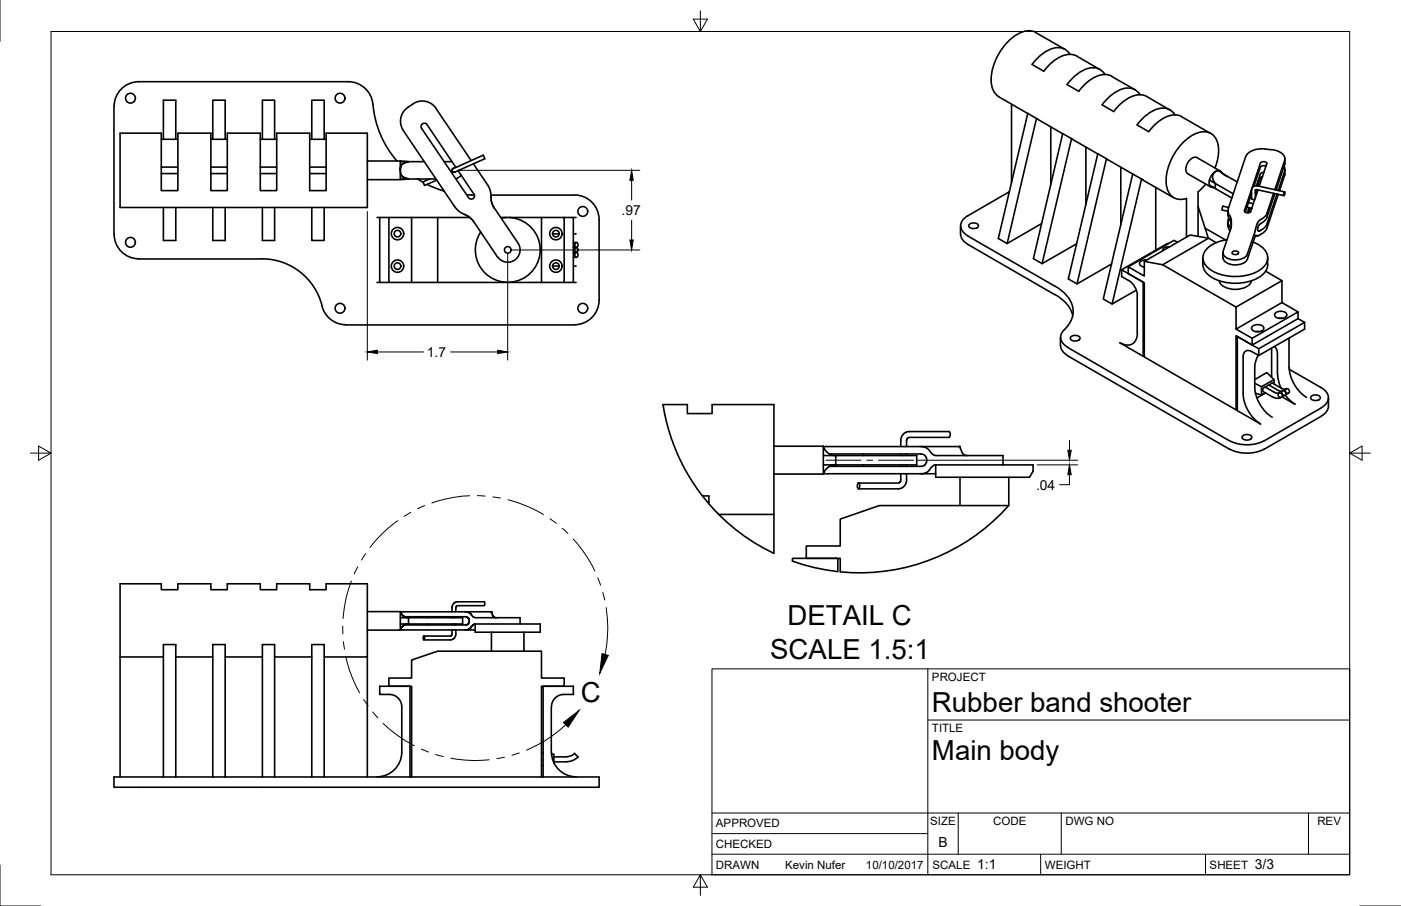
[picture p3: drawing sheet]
<svg xmlns="http://www.w3.org/2000/svg" width="432mm" height="279mm" viewBox="0 0 432 279" stroke-linecap="round" stroke-linejoin="round" font-family="sans-serif">
<!-- layer: Visible -->
<g fill="none" stroke="#000" stroke-width=".5">
<path d="M319.2 10.1l9 5.1M319.3 10a7 7 0 0 0-7.8 2.1 16.7 16.7 0 0 0-5.8 14.7 4.7 4.7 0 0 0 2.1 3l9 5.2M329.8 16.8a4.7 4.7 0 0 0-6.7-1.3l-2.9 2-2.1 2.4 3.6 2a11 11 0 0 1 8.6-5.1l1.6 .5 7.1 4.2M35.1 32.8v39.4M114.9 32.2a7.6 7.6 0 0 0-7.6-7h-64.5a7.6 7.6 0 0 0-7.6 7.6M115 32.2a30.5 30.5 0 0 0 7.3 17.4M125.6 33.2a5.9 5.9 0 0 1 6.8-1.6l1.4 1.1 .6 .7M125.7 33.2a5.1 5.1 0 0 0-1.4 7l15.9 23.6M129.9 39.6l14.5 21.4a1.02 1.02 0 0 0 1.4 .2 1.02 1.02 0 0 0 .3-1.4M130 39.6a1.02 1.02 0 0 1 .2-1.4 1.02 1.02 0 0 1 1.4 .2l8.9 13.2M134.3 33.4l10.9 16.1M311.8 32.1v24.2"/>
<path d="M316.8 35l-9.1 38.6 2.7 1.5 10.6-6.2M316.8 35l2.6 1.6-9 38.5M319.5 36.5l.5 .4M319.9 36.9l7.6 4.4M323.9 39.1v17.7M328.9 26.1l3.6 2.1M339.7 32.3l3.6 2.1M340.5 23a4.7 4.7 0 0 0-6.6-1.3l-3 2-2 2.3M342.6 23.6l7.2 4.1M342.7 23.5a6.7 6.7 0 0 0-7.4 1.7l-2.8 2.9M351.4 29.2a4.7 4.7 0 0 0-6.7-1.3l-3 2.1-2 2.3M360.6 33.9l-7.2-4.1a6.7 6.7 0 0 0-7.3 1.6l-2.8 3"/>
<path d="M362.1 35.4a4.7 4.7 0 0 0-6.6-1.3l-3 2.1-2 2.3 3.6 2.1a10.9 10.9 0 0 1 8.5-5.2l1.6 .6 9 5.2M37 41.1h12.7v17.7h5.1v-17.7h10.2v17.7h5.1v-17.7h10.1v17.7h5.1v-17.7h10.2v17.7h5v-17.7h12.7v22.9h-76.2zM49.7 51.5h5.1M49.7 53.5h5.1M49.7 43h5.1M50.4 43v-12.1h3.8v12.1M65 51.5h5.1M65 53.5h5.1M65 43h5.1M65.6 43v-12.1h3.8v12.1M80.2 51.5h5.1M80.2 53.5h5.1"/>
<path d="M80.2 43h5.1M80.9 43v-12.1h3.7v12.1M95.5 51.5h5M95.5 53.5h5M95.5 43h5M96.1 43v-12.1h3.8v12.1M113.2 55.4h10.2l2.5-.2-2-.8-.4-.6-.1-.8v-1.4l.4-.8 2.1-1h-2.5v5.6M113.2 49.7h10.2M123.4 55.2h10.9M123.4 49.7l7.4 .1M123.4 49.7v.1M128.7 55.2l1.8 1.1"/>
<path d="M131.6 56.9l5.4 2M132.4 55.2l-2 .9 .5 1.1 3.7-1.6M136.9 49.8h2.4M139.5 52.1l9.4-4.2 .4 .8 .1 .3-9.4 4.2M139.7 51.9a.62 .62 0 0 0-.3 .9 .62 .62 0 0 0 .8 .3M139.9 51.9a.62 .62 0 0 0-.5 .9 .62 .62 0 0 0 1 .2M141.2 52.6l4.9 7.3M142.1 54l-.5 .6-1.1 .5M145.9 50.5l4.4 6.5a7 7 0 0 1 1.1 3.9M311.1 59.1l-12.8 7.5M330.3 42.7l8 4.8M334.7 45.3v17.8"/>
<path d="M341 49l.5 .3M341.5 49.3l7.6 4.4M345.4 51.6v17.7M349.1 53.7l2.7 1.5-9 38.6-2.8-1.6zM351.9 55.2l.5 .3M352.3 55.6l9.4 5.4M356.2 57.8v19.3M366 53.6l7.2 4.1M369.3 59.1v13.8M371.6 56.7l-2.3 2.4M372.7 57.1l1.9 1M373.8 57.7l.2 .1"/>
<path d="M374.5 51.8a9.8 9.8 0 0 0-.4-9.9 5 5 0 0 0-6.2-.4 17.1 17.1 0 0 0-8.3 16.2 4.4 4.4 0 0 0 6.1 3.5v11.9M376.1 52.7l-7.2-4.1a3.2 3.2 0 0 0-3.4 3 1.76 1.76 0 0 0 .6 1.9M376.3 52.9l2 1.5M376.3 52.9a1.99 1.99 0 0 0-2.8 1 2.83 2.83 0 0 0-.2 3.8l.7 .1M378.3 54.4l-2.3-1.5-1-.2-.8 .6-.5 .9 .2 1.4 .7 1-1.9-1M378.3 54.4l3 1.7M380.1 59.8l-5.5-3.2v1.5l5.1 3M385.7 59.7l-1.9 5.8M387.3 58.5l-.3 .9 .4 .2M387.7 57.3l-1.1 .1-.7 .6-.2 3.3M387.7 57.3l8.2 1.9M387.7 58.6l-2.2 6.6"/>
<path d="M388.5 50.3l-4.9 14.6a1.15 1.15 0 0 0 2 .3M388.5 51.6l-2 5.8M388.5 53.7l-1.3 3.6M388.5 54.9l-.9 2.4M388.5 50.3a1.15 1.15 0 0 1 2 .2M389.1 54.4l-.6 .5M389.6 53.2l-.7 .1-.4 .3M389.9 46l2 .2M389.9 45.9a5.8 5.8 0 0 0-5.9 2.4l-5.5 16.1 .1 1.3 .5 1M390.2 51.3l-1-.2-.7 .5M390.4 50.5l-2.3 6.9M391.9 46.1a4.2 4.2 0 0 1 4.1 2.9v.6"/>
<path d="M392.5 59.6l-2 6.2M392.9 59.7l-2.4 7.3M393.6 59.9l-3.1 9.1-.4 .9-1.4 1M394 60l-3.5 10.3M395.8 51.4l.2 .7v.8M395.8 59.2h.2v.5l-.3 .7zM395.9 50.9l-2.6 7.7M395.9 52.9l-1.9 5.8M395.9 49.6l-3 8.9M395.9 54.2l-1.5 4.6M396 49.1v1.2M396 52.4v1.2"/>
<path d="M396 50.3v.5M396 53.6v.6M35.2 72.2a7.6 7.6 0 0 0 7.6 7.6l37.9 .1a19 19 0 0 1 18.6 14.4M50.4 64v10.2h3.8v-10.2M65.6 64v10.2h3.8v-10.2M80.9 64v10.2h3.7v-10.2M96.1 64v10.2h3.8v-10.2M116.2 67.1h.8M119.9 67.1h7v20h-7zM119.9 67.1h-2.9v20h2.9M126.9 67.1h8M140.2 63.8l1.3 1.4 1.6 .9"/>
<path d="M143.1 66.1l.3 .1M143.9 60.1h1.4M144.8 67.1h-9.9v20h-8M145.3 60.2h.9M151.3 60.9l.2 1.5 .5 1.2 7.6 11.3a3.8 3.8 0 0 1-1 5.3 3.8 3.8 0 0 1-5.2-1l-7.6-11.2-1.2-1.1-1.2-.6M151.3 60.2h25.7M154.3 67.1h1.8M154.5 67.3a10 10 0 0 1 12 10.4 10 10 0 0 1-13.2 8.8 10 10 0 0 1-5.1-15M156.8 67.1h10.1M166.9 67.1h7v20h-7zM170.3 72.1h2M173.9 67.1h2.8v20h-2.8"/>
<path d="M176.7 67.1h.9M176.7 76.3h.9M176.7 77.8h.9M176.7 74.8h.9M176.7 79.4h.9M176.7 72.1h.9M177 60.1a7.6 7.6 0 0 1 7.7 7.6v24.9a7.6 7.6 0 0 1-7.7 7.6M177.3 75a.66 .66 0 0 1 .9 .2 .66 .66 0 0 1-.2 .9 .66 .66 0 0 1-.9-.2 .66 .66 0 0 1 .2-.9zM177.3 76.5a.66 .66 0 0 1 .9 .2 .66 .66 0 0 1-.2 .9 .66 .66 0 0 1-.9-.2 .66 .66 0 0 1 .2-.9zM177.3 78.1a.66 .66 0 0 1 .9 .1 .66 .66 0 0 1-.2 .9 .66 .66 0 0 1-.9-.1 .66 .66 0 0 1 .2-.9zM296 69.6v2.7M296.1 72.2l.2 1 .5 1 1.5 1.2"/>
<path d="M298.3 72.8l26.8 15.4M298.3 75.3l26.8 15.6M298.3 66.5a3.3 3.3 0 0 0-2.2 3.1 3.3 3.3 0 0 0 2.2 3.1M298.7 69.2a1.98 1.98 0 0 1 2.9 .3 1.69 1.69 0 0 1-2.9 .5zM331.8 75.2l-10.6 6.1-2.7-1.5 9-38.6 2.8 1.6-9.1 38.5M360.1 75.2l-.2-.1-14.2 8.1 6.4 3.7M360.5 76.1a1.65 1.65 0 0 0-2.2 1.3M362.9 74.7l-1-.6-14.2 8.2v2.1l5 2.8v22.9l28.3 16.3 .4-.2M369.3 63.6l3.1 9.9M370.7 79.5v2.1M371.4 70.4l6.3 3.6M372.5 73.5l-5.7-1-14.1 8.1v4.5l-5-2.8"/>
<path d="M374.9 74.9l-2.4-1.4-14.2 8.1-5.6-1M376.9 78v1.5M376.9 63.6l1.8 .4M376.9 79.5a3.6 3.6 0 0 0 4.3 2.2l1.5-.3a2.69 2.69 0 0 0 1.8-1.5M377 63.6l-.3 1.1 1.7 .4v1.2M377 77.5a2.23 2.23 0 0 0 2.2 2.5 4.7 4.7 0 0 0 5.3-1.6M378.2 73.9a9 9 0 0 0-7.2 4.4 4.5 4.5 0 0 0 2.7 5.3 15.2 15.2 0 0 0 15.1-.7 4.1 4.1 0 0 0-.5-7.2l-2.1-1M378.4 68.4v1.2M378.5 66.3l.6 1.6M378.5 69.6l.5 1.5M378.7 67.3l-.2 1.3 .5 1.2M379 71.1l.1 .1"/>
<path d="M379 69.8l.1 .2M379.1 66.7l.4 1.3-.1 2.1M379.1 70l.3 .3M379.1 68l.4 1.8M379.3 70.7l-2.4 6.9M379.5 70.1l-.2 .6M379.8 77.7l.6-.3h.7l.7 .6a1.19 1.19 0 0 1-2.1 0zM384.3 63.8h.1M384.5 63.8l1.3 .5M384.8 62.5l1.5 .2M384.9 64.1l-.5 1.6M384.9 65.4l.4 .1"/>
<path d="M385.3 64.2l-.5 1.4M385.7 64.2v.3M385.8 61.1l.2 .4h.8M386.9 72.7l.6 .1M387 72.7l-2.6 7.3M388.5 67.8l-1 1.1-3.1 9.5M388.5 69l-.5 .5-.4 1 .3 .8 .6-.2M388.5 72.3l-.9 .5-.7-.1M388.7 68.9l-.2 .1M388.7 70.9l-.2 .2M388.7 67.6l-.2 .2M388.7 72.2l-.2 .1"/>
<path d="M390.5 65.7l-.4 .8-1.4 1.1M390.5 67l-.8 1.2-1 .6M390.5 70.3l-.8 1.2-1 .7M390.7 79.5v2.1M395.7 60.3l-8.6-1.8-.2 2.5M99.2 94.4a7.6 7.6 0 0 0 7.4 5.8h70.4M116.2 87.1h.8M134.9 87.1h21.2M156.8 87.1h10.1M170.3 82h2M176.7 87.1h.9M176.7 82h.9"/>
<path d="M325.2 88.2a9.3 9.3 0 0 1 5.5 8.5 9.5 9.5 0 0 1-3.2 5.6 3.2 3.2 0 0 0 1.6 4.8M325.2 90.8a10.6 10.6 0 0 1 5.4 6.5M342.6 81.4l-10.7 6.2-2.6-1.6 9-38.6 2.7 1.6-9.1 38.6M345.7 83.2v2.1l2.1 1.2M347.9 86.5a5.9 5.9 0 0 1 2.6 4.6M350.2 89.5l-7.4 4.3M350.5 91.2v11.4M352.1 86.9l.2 .3v22.7M352.7 82.3h-.2M353.4 80.2h-.6a1.18 1.18 0 0 0-1.2 .3 1.18 1.18 0 0 0-.2 1.2l1.3 .7M358.3 81.6l22.7 13.1 14.1-8.1v6.7M370.7 81.6a6.1 6.1 0 0 0 5 5 14.6 14.6 0 0 0 13.7-2.1 4.1 4.1 0 0 0 1.3-2.9"/>
<path d="M375.8 86.6a4.7 4.7 0 0 0 4.9 2.6 4.7 4.7 0 0 0 5-2.6M381 94.7v6.8l14.1-8.2 5 2.9M390.1 83.6l5 3M393 96.6a2.49 2.49 0 0 1 3.6 .3 1.98 1.98 0 0 1-2.8 1.2 .97 .97 0 0 1-.8-1.5zM394.1 98.1h1.3M400.1 98.3v-2.1l-14.2 8.1-4.9-2.8M400.1 98.3l-14.2 8.1v-2.1M400.1 98.3l2 1.1-14.1 8.1-6.6-3.7v22.8l7.1 4.2a12 12 0 0 1-5.4-9.4v-11.4M402.1 99.4v2.1l-14.1 8.1-2.2-1.2M326.8 104v2.6M326.9 106.6l.2 1 .5 .9 1.5 1.2 49.8 28.8M329.1 107.2l49.8 28.7"/>
<path d="M330 103.9a1.98 1.98 0 0 1 2.9 .3 1.69 1.69 0 0 1-2.9 .5zM345.1 105.7l7.2 4.2 .4-.2M350.6 102.6a3.3 3.3 0 0 1-1.6 3.5 3.3 3.3 0 0 1-3.8-.4M381.5 103.8l-.1 .1M385.9 108.4a1.65 1.65 0 0 0-1.9-.1 1.65 1.65 0 0 0-.8 1.7M385.9 106.4l-4.9-2.9v22.9M385.9 100.7a2.49 2.49 0 0 1 3.6 .4 1.98 1.98 0 0 1-2.8 1.1 .97 .97 0 0 1-.8-1.5zM386.7 117.1l3.7-2.2 2.3 2.2M386.7 113.2v6.1a11.9 11.9 0 0 0 5.4 9.4M386.7 118.2l2.1 1.1M387 102.3h1.3M387.8 109.5l-.8 1.8-.3 1.8"/>
<path d="M388 107.5v2.1M390 119.4l3.1 1.7 1.1 .1M390.1 119.4a.91 .91 0 0 0-.8 1.3M390.3 119.5l.7-.8 3.3 1.9h1M391.9 107.4v.6M391.9 108.1v8.2M392.2 118.2l2.9 1.7 .5 .1 .7-.1M392.2 118.1l-.4 .1-.4 .7M392.7 118.4v-1.3l-3.9 2.2v2.5M392.7 106.9l.6 .6 .4 1v6.8l.4 2.4 .7 1.9M397.3 113.8l9.9 5.7a3.3 3.3 0 0 1 2.2 3.2 3.3 3.3 0 0 1-2.2 3.1M397.3 104.3v9"/>
<path d="M397.3 113.2a11.9 11.9 0 0 0 5.4 9.4M238.5 137.6h15.3M253.8 137.6l.4 1 1.1 1.2 .9 .5 1.4 .2h-3.8M253.8 137.6v5.8M253.8 137.7h30.2l1.9 .7 1.8 1.9M255.7 140h28.1l1.1 .3 .7 1.2-.2 1.4-.5 .6-.7 .3h-28.5M266.2 140v.5M277.6 137.7v-2.1l.3-1 .8-1 .9-.5 12.9-.1a1.32 1.32 0 0 1 0 1.9h-12.4l-.6 .6-.1 2.2M277.6 140v.5M279.4 140v.5M283.8 137.7h11.8l1 2 .6 .6M378.9 135.9a11.9 11.9 0 0 0 10.8 0"/>
<path d="M378.9 138.5a11.9 11.9 0 0 0 10.8 0M383 134.5a1.98 1.98 0 0 1 2.8 .2 1.69 1.69 0 0 1-2.8 .5zM386.9 121.2l1.9 .6M389.3 120.7l3.7 2 1.1 .1 .9-.3M390 121.1l-1.2 .7M390 121.2l-2.6 1.5M396 121.9l-.8 .3M396.1 121.8l1.7 1.9 1.3 1-4-2.3M397.1 121.3l-.8 .2M404.1 122.3a1.98 1.98 0 0 1 2.8 .2 1.69 1.69 0 0 1-2.8 .5zM407.2 125.8l-17.5 10.1M409.4 125.2l-.4 1.5-1.2 1.3-18.1 10.5"/>
<path d="M409.4 122.7v2.6M216.5 152.9l2 2.5v-2.5h-2l-4.1-5.9-3-5.7-3.1-7.9-1.2-4.6-.8-4h7.5v2.7h7.7v-2.7h19v33.8h-17l-3-3.2M221.5 158.6a60.1 60.1 0 0 0 17 12.1v-12.1M238.5 146.2h15.3M253.8 143.4h3.8l-1.4 .2-.9 .4-1 1.1-.5 1.1zM257.6 140.5h24.9v2.9h-24.9zM264.5 149l.1-.1a1.32 1.32 0 0 1 0 1.9l-.3-.6zM266.2 143.4v.4M277.6 146.1v2.1l-.6 .8h-12.4M277.6 143.4v.4M279.4 146.1v2.3l-.2 .8-.8 1-.8 .5-13 .1M279.4 143.4v.4"/>
<path d="M283.8 146.1h4.6M287.7 143.6l-1.8 1.9-1.5 .6h-30.6M287.8 140.3l.7 .2h20.6v2.9M288.4 143.4h30v2l-1.1 1.8h-28.9zM288.4 143.3l-.6 .2M295.9 147.2v8.7M297.3 140.3l.7 .2M310.9 147.2v8.7a61.3 61.3 0 0 1-51.9 20.5v-4.2h-10.5v-3.8h10.5v-8.3l12-4.2h39.9M257.9 172.1l.3 .4v3.8a63.3 63.3 0 0 1-14-3.3v-.8h13.6M113.2 188.6h10.2M113.2 194.3h10.2M123.4 188.6l.9 1.4 1.6 .5h-2.5"/>
<path d="M123.4 192.4h2.5l-1.6 .5-.9 1.4zM123.4 188.6v3.8M123.4 188.7h20.3l1 .3 1.2 1.3 .5 .2h13.9v1.9M124.7 190.2h19l.5 .2 .4 .7-.1 1.1-.8 .5h-19M125.9 190.5h16.7v1.9h-16.7zM130.5 196.2a.59 .59 0 0 1 .4 .5 .59 .59 0 0 1-.4 .6zM131.7 190.2v.3M131.7 192.4v.3M139.3 194.3v1.4l-.4 .5h-8.3M139.3 190.2v.3M139.3 192.4v.3M140.5 194.3l-.2 2.1-1 .9h-8.7"/>
<path d="M140.5 190.2v.3M140.5 192.4v.3M143.4 188.7h7.9l.7 1.3 .4 .3M143.4 194.3h3.1M146.5 192.4h20v2.6h-20zM146.5 192.4l-.8 .4-1 1.1-1 .4h-20.3M149.2 185.6h-8.5l-.6 .3-.6 .6-.2 2.2M149.2 185.5l.2 .7-.2 .6h-8.3l-.4 .5v1.4M151.5 195v5.8M152.4 190.4l.5 .1M161.5 195v5.8M37 202.6v37"/>
<path d="M50.4 202.6h-13.4v-22.6h12.7v1.9h5.1v-1.9h10.2v1.9h5.1v-1.9h10.1v1.9h5.1v-1.9h10.2v1.9h5v-1.9h12.7v22.6h-13.3M54.2 202.6h11.4M69.4 202.6h11.5M84.6 202.6h11.5M113.2 202.6v37M126.1 211.6h-9.1v2.6a7 7 0 0 1 5.2 .6 3.8 3.8 0 0 1 1.6 3.2v14M126.1 211.6l.3 .3M126.4 211.9v27.7M167.4 211.9v27.7M167.6 211.6h9.1v2.6a6.9 6.9 0 0 0-5.1 .6 3.8 3.8 0 0 0-1.6 3.2M167.7 211.6l-.3 .3M169.9 218v14"/>
<path d="M35.1 239.6h149.6v3.2h-149.6zM50.4 239.6v-40.8h3.8v40.8M65.6 239.6v-40.8h3.8v40.8M80.9 239.6v-40.8h3.7v40.8M96.1 239.6v-40.8h3.8v40.8M123.8 231.9a7.6 7.6 0 0 1-7.6 7.7M126.9 239.6v-28h-7v-2.5h7v-5.6l8-2.7h32v8.3h7v2.5h-7v28M166.9 232.2l.5 .1M167.4 236.1h-.5M170 231.9a7.6 7.6 0 0 0 7.6 7.7M170 232.5l.7 .1v2.7M177.1 232.4l1.1 1.1"/>
<path d="M177.1 232.3l-.7 .6-1.3 .4-4.4 .1M178.2 233.4l-.9 .7-1.6 .7-5 .1"/>
<circle cx="40.2" cy="30.3" r="1.51"/>
<circle cx="104.8" cy="30.3" r="1.51"/>
<circle cx="40.2" cy="74.7" r="1.51"/>
<circle cx="122.5" cy="72.1" r="1.91"/>
<circle cx="122.5" cy="72.1" r="1.02"/>
<circle cx="156.5" cy="77.1" r="1.02"/>
<circle cx="171.3" cy="72.1" r="1.91"/>
<circle cx="171.3" cy="72.1" r="1.02"/>
<circle cx="179.6" cy="65.2" r="1.51"/>
<circle cx="104.8" cy="95.1" r="1.51"/>
<circle cx="122.5" cy="82.1" r="1.91"/>
<circle cx="122.5" cy="82.1" r="1.02"/>
<circle cx="171.3" cy="82.1" r="1.91"/>
<circle cx="171.3" cy="82.1" r="1.02"/>
<circle cx="179.6" cy="95.1" r="1.51"/>
<circle cx="394.6" cy="121.8" r=".71"/>
<circle cx="395.6" cy="121.2" r=".69"/>
<circle cx="396.8" cy="120.5" r=".71"/>
</g>
<g fill="#000">
<circle cx="295.6" cy="137.7" r=".25"/>
<circle cx="151.3" cy="188.7" r=".25"/>
</g>
<!-- layer: Border -->
<path d="M0 .1v12.6M15.7 9.7h400.3v260.1h-400.3zM215.9 3.4v6.3l-2.2-3.8h4.3l-2.1 3.8M9.4 139.7h6.3l-3.8-2.1v4.3l3.8-2.2M416 139.7l3.8 2.2v-4.3l-3.8 2.1h6.3M0 266.7v12.7h12.7M215.9 269.8l2.1 3.8h-4.3l2.2-3.8v6.3M419.1 279.4h12.6" fill="none" stroke="#000" stroke-width=".31"/>
<!-- layer: Titleblock -->
<path d="M219.4 206.3h196.6v63.5h-196.6zM286 206.3v63.5M286 222h130M219.4 257.1h66.6M219.4 250.7h196.6M295.3 250.7v12.7M327.1 250.7v12.7M403.3 250.7v12.7M219.4 263.4h196.6M320.7 263.4v6.4M371.5 263.4v6.4" fill="none" stroke="#000" stroke-width=".31"/>
<!-- layer: Dimensions -->
<path d="M141.1 52.5h56.1M194.7 55.6v6.1M113.2 65.2v45.9M156.5 78.3v32.8M157.7 77.1h39.5M194.7 67.9v6.1M116.3 108.5h14.2M138.9 108.5h14.5M329.6 135.8v3.1M282.8 141.9h49.3M319.6 143.4h12.5M329.6 146.4v3.1h-3" fill="none" stroke="#000" stroke-width=".31"/>
<path d="M194.7 52.5l.5 3.1h-1.1zM194.1 74h1.1l-.5 3.1zM113.2 108.5l3.1-.5v1zM153.4 108l3.1 .5-3.1 .5zM329.1 138.9h1.1l-.6 3zM329.6 143.4l.6 3h-1.1z" fill="#000" stroke="#000" stroke-width=".31"/>
<!-- layer: Annotations -->
<g fill="none" stroke="#000" stroke-width=".31">
<path d="M126.6 158l-2 1.2M130.9 155.9l-2.2 1M144.8 152.9a39.4 39.4 0 0 0-11.7 2.2M147.1 152.8l2.4 .2M151.9 153.2l2.3 .4M156.6 154.1a40.6 40.6 0 0 1 10.9 4.6M169.5 160l2 1.4M108.3 179.2a39 39 0 0 0-2.6 11.5M110.2 174.8l-1 2.2M112.7 170.8l-1.3 1.9M122.6 160.6a38.9 38.9 0 0 0-8.5 8.2M173.3 162.9l1.7 1.6"/>
<path d="M176.7 166.2a39.1 39.1 0 0 1 6.6 9.9M184.3 178.2l.8 2.3M105.6 193.1l.1 2.4M105.8 197.9l.4 2.3M185.8 182.7l.6 2.3M186.8 187.4l.1 .4a39.4 39.4 0 0 1-.4 14M106.6 202.6a37.5 37.5 0 0 0 4.2 11.1M112.1 215.7l1.3 2M114.8 219.6l1.6 1.8M118.1 223a39.2 39.2 0 0 0 9.6 7M129.9 231l2.2 .9M134.3 232.7l2.3 .6"/>
<path d="M139 233.8a39.8 39.8 0 0 0 11.8 .5M155.5 233.5l-2.4 .5M160 232.2l-2.2 .7M174.4 223.5a39.2 39.2 0 0 1-12.1 7.8"/>
</g>
<path d="M185.5 201.6l2 .5-2.6 5.6zM173.6 222.8l4.9-3.7-3.4 5.1z" fill="#000" stroke="#000" stroke-width=".31"/>
<!-- layer: Center Lines -->
<path d="M254.6 141.9h10.8M267.2 141.9h1.7M270.7 141.9h10.9" fill="none" stroke="#000" stroke-width=".31"/>
<g font-size="8.5">
<text x="242.7" y="192.9">DETAIL C</text>
<text x="237.4" y="203.1">SCALE 1.5:1</text>
<text x="179" y="216.6">C</text>
<text x="287.2" y="219.5">Rubber band shooter</text>
<text x="287.2" y="234.5">Main body</text>
</g>
<g font-size="4.3">
<text x="191.6" y="66.3">.97</text>
<text x="131.6" y="110">1.7</text>
<text x="319.3" y="151">.04</text>
<text x="289.2" y="261.2">B</text>
<text x="301.2" y="268.1">1:1</text>
<text x="386.8" y="268.1">3/3</text>
</g>
<g font-size="3.5">
<text x="287.2" y="210.1">PROJECT</text>
<text x="287.2" y="225.8">TITLE</text>
<text x="220.7" y="255.2">APPROVED</text>
<text x="286.7" y="254.5">SIZE</text>
<text x="306.1" y="254.5">CODE</text>
<text x="328.4" y="254.5">DWG NO</text>
<text x="406" y="254.5">REV</text>
<text x="220.7" y="261.5">CHECKED</text>
<text x="220.7" y="267.9">DRAWN</text>
<text x="242" y="267.9">Kevin Nufer</text>
<text x="266.9" y="267.9">10/10/2017</text>
<text x="287.4" y="267.9">SCALE</text>
<text x="322" y="267.9">WEIGHT</text>
<text x="372.8" y="267.9">SHEET</text>
</g>
</svg>
